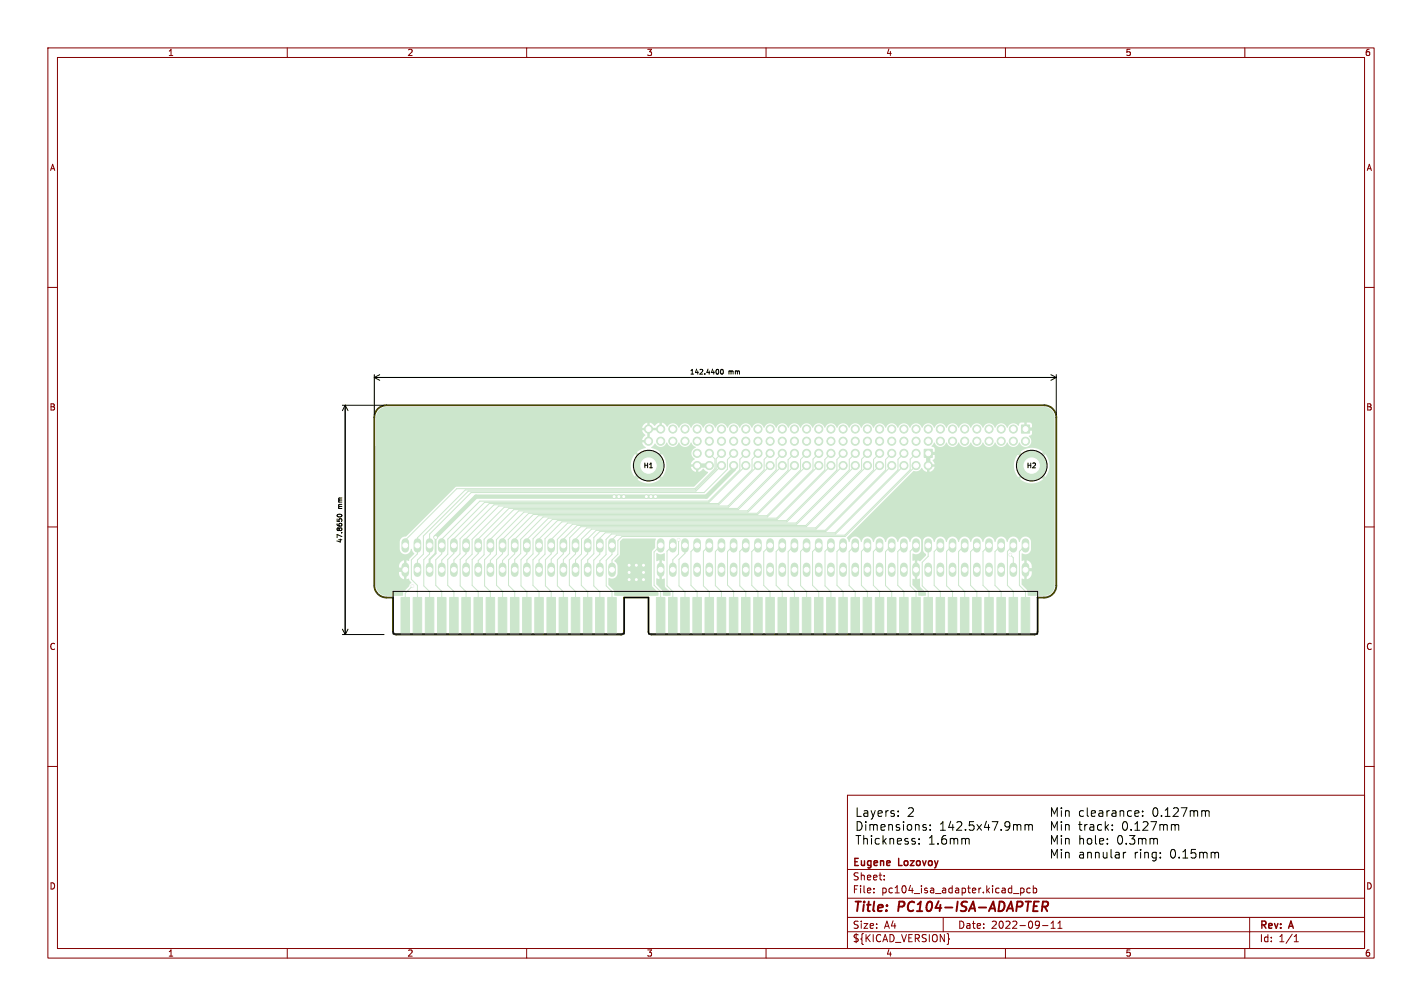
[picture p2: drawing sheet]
<svg xmlns="http://www.w3.org/2000/svg" width="297mm" height="210mm" viewBox="0 0 297 210" stroke-linecap="round" stroke-linejoin="round" font-family="sans-serif">
<g fill="none" stroke="#840000" stroke-width=".21">
<path d="M10 10h277v190h-277zM12 12h273v186h-273zM60 10v2M110 10v2M160 10v2M210 10v2M260 10v2M10 60h2M285 60h2M10 110h2M285 110h2M10 160h2"/>
<path d="M285 160h2M177 166h108v32h-108zM60 198v2M110 198v2M160 198v2M177 194.5h108M177 191.5h108M177 187.5h108M177 181.5h108M182.5 186.3v.1M182.5 185.5v.1M184.7 183.6v.1"/>
<path d="M184.7 182.8v.1M197 191.5v3M198.1 195.8l.2 .2-.2 .2M210 198v2M211.7 186.5h1.1M213.2 185.4v1.5M213.2 185.5l.4-.1 .3 .3-.2 .6h-.5M215.2 185.5l-.5-.1-.2 .3 .1 .6h.6M215.8 185.5l.4-.1 .3 .3-.1 .6h-.6M215.8 184.9v1.5M217.7 193.2h1.2M219.5 193.8h.9"/>
<path d="M219.5 192.7l.5-.4v1.5M221 193.8h.8M221 192.7l.4-.4v1.5M260 198v2M261 191.5v6.5M270.3 196.6h.9M270.3 195.5l.4-.4v1.5"/>
</g>
<path d="M217.7 189.3h.8l.3-.2a.51 .51 0 0 0-.2-.9h-.8l-.2 2M218.2 189.3l.5 .9" fill="none" stroke="#840000" stroke-width=".4"/>
<path d="M78.9 85.4l.7-.6 1.1-.2h137.4a2.54 2.54 0 0 1 2.5 2.5v35.1a2.54 2.54 0 0 1-2.5 2.5h-1.4v7.1l-.2 .5-.4 .2h-80l-.5-.2-.2-.4v-7.2h-5v7.1l-.2 .5-.4 .2h-47.1l-.4-.2-.2-.4v-7.2h-1.4a2.54 2.54 0 0 1-2.5-2.5v-35.1l.2-.9z" fill="none" stroke="#484800" stroke-width=".38"/>
<g fill="#cce6cc" stroke="#cce6cc" stroke-width=".21">
<path d="M213.3 124.7h1.8v7.6h-1.8z"/>
<path d="M210.8 124.7h1.7v7.6h-1.7z"/>
<path d="M208.2 124.7h1.8v7.6h-1.8z"/>
<path d="M205.7 124.7h1.8v7.6h-1.8z"/>
<path d="M203.1 124.7h1.8v7.6h-1.8z"/>
<path d="M200.6 124.7h1.8v7.6h-1.8z"/>
<path d="M198.1 124.7h1.7v7.6h-1.7z"/>
<path d="M195.5 124.7h1.8v7.6h-1.8z"/>
<path d="M193 124.7h1.8v7.6h-1.8z"/>
<path d="M190.4 124.7h1.8v7.6h-1.8z"/>
<path d="M187.9 124.7h1.8v7.6h-1.8z"/>
<path d="M185.4 124.7h1.7v7.6h-1.7z"/>
<path d="M182.8 124.7h1.8v7.6h-1.8z"/>
<path d="M180.3 124.7h1.8v7.6h-1.8z"/>
<path d="M177.7 124.7h1.8v7.6h-1.8z"/>
<path d="M175.2 124.7h1.8v7.6h-1.8z"/>
<path d="M172.7 124.7h1.7v7.6h-1.7z"/>
<path d="M170.1 124.7h1.8v7.6h-1.8z"/>
<path d="M167.6 124.7h1.8v7.6h-1.8z"/>
<path d="M165 124.7h1.8v7.6h-1.8z"/>
<path d="M162.5 124.7h1.8v7.6h-1.8z"/>
<path d="M160 124.7h1.7v7.6h-1.7z"/>
<path d="M157.4 124.7h1.8v7.6h-1.8z"/>
<path d="M154.9 124.7h1.8v7.6h-1.8z"/>
<path d="M152.3 124.7h1.8v7.6h-1.8z"/>
<path d="M149.8 124.7h1.8v7.6h-1.8z"/>
<path d="M147.3 124.7h1.7v7.6h-1.7z"/>
<path d="M144.7 124.7h1.8v7.6h-1.8z"/>
<path d="M142.2 124.7h1.8v7.6h-1.8z"/>
<path d="M139.6 124.7h1.8v7.6h-1.8z"/>
<path d="M137.1 124.7h1.8v7.6h-1.8z"/>
<path d="M126.9 124.7h1.8v7.6h-1.8z"/>
<path d="M124.4 124.7h1.8v7.6h-1.8z"/>
<path d="M121.9 124.7h1.7v7.6h-1.7z"/>
<path d="M119.3 124.7h1.8v7.6h-1.8z"/>
<path d="M116.8 124.7h1.8v7.6h-1.8z"/>
<path d="M114.2 124.7h1.8v7.6h-1.8z"/>
<path d="M111.7 124.7h1.8v7.6h-1.8z"/>
<path d="M109.2 124.7h1.7v7.6h-1.7z"/>
<path d="M106.6 124.7h1.8v7.6h-1.8z"/>
<path d="M104.1 124.7h1.8v7.6h-1.8z"/>
<path d="M101.5 124.7h1.8v7.6h-1.8z"/>
<path d="M99 124.7h1.8v7.6h-1.8z"/>
<path d="M96.5 124.7h1.7v7.6h-1.7z"/>
<path d="M93.9 124.7h1.8v7.6h-1.8z"/>
<path d="M91.4 124.7h1.8v7.6h-1.8z"/>
<path d="M88.8 124.7h1.8v7.6h-1.8z"/>
<path d="M86.3 124.7h1.8v7.6h-1.8z"/>
<path d="M83.8 124.7h1.7v7.6h-1.7z"/>
<path d="M213.3 88.7h1.7v1.7h-1.7z"/>
<path d="M193 93.8h1.7v1.7h-1.7z"/>
<circle cx="135.4" cy="97.2" r="3.2"/>
<circle cx="215.5" cy="97.2" r="3.2"/>
<circle cx="214.2" cy="92.1" r=".85"/>
<circle cx="211.6" cy="89.6" r=".85"/>
<circle cx="211.6" cy="92.1" r=".85"/>
<circle cx="209.1" cy="89.6" r=".85"/>
<circle cx="209.1" cy="92.1" r=".85"/>
<circle cx="206.6" cy="89.6" r=".85"/>
<circle cx="206.6" cy="92.1" r=".85"/>
<circle cx="204" cy="89.6" r=".85"/>
<circle cx="204" cy="92.1" r=".85"/>
<circle cx="201.5" cy="89.6" r=".85"/>
<circle cx="201.5" cy="92.1" r=".85"/>
<circle cx="198.9" cy="89.6" r=".85"/>
<circle cx="198.9" cy="92.1" r=".85"/>
<circle cx="196.4" cy="89.6" r=".85"/>
<circle cx="196.4" cy="92.1" r=".85"/>
<circle cx="193.9" cy="89.6" r=".85"/>
<circle cx="193.9" cy="92.1" r=".85"/>
<circle cx="191.3" cy="89.6" r=".85"/>
<circle cx="191.3" cy="92.1" r=".85"/>
<circle cx="188.8" cy="89.6" r=".85"/>
<circle cx="188.8" cy="92.1" r=".85"/>
<circle cx="186.2" cy="89.6" r=".85"/>
<circle cx="186.2" cy="92.1" r=".85"/>
<circle cx="183.7" cy="89.6" r=".85"/>
<circle cx="183.7" cy="92.1" r=".85"/>
<circle cx="181.2" cy="89.6" r=".85"/>
<circle cx="181.2" cy="92.1" r=".85"/>
<circle cx="178.6" cy="89.6" r=".85"/>
<circle cx="178.6" cy="92.1" r=".85"/>
<circle cx="176.1" cy="89.6" r=".85"/>
<circle cx="176.1" cy="92.1" r=".85"/>
<circle cx="173.5" cy="89.6" r=".85"/>
<circle cx="173.5" cy="92.1" r=".85"/>
<circle cx="171" cy="89.6" r=".85"/>
<circle cx="171" cy="92.1" r=".85"/>
<circle cx="168.5" cy="89.6" r=".85"/>
<circle cx="168.5" cy="92.1" r=".85"/>
<circle cx="165.9" cy="89.6" r=".85"/>
<circle cx="165.9" cy="92.1" r=".85"/>
<circle cx="163.4" cy="89.6" r=".85"/>
<circle cx="163.4" cy="92.1" r=".85"/>
<circle cx="160.8" cy="89.6" r=".85"/>
<circle cx="160.8" cy="92.1" r=".85"/>
<circle cx="158.3" cy="89.6" r=".85"/>
<circle cx="158.3" cy="92.1" r=".85"/>
<circle cx="155.8" cy="89.6" r=".85"/>
<circle cx="155.8" cy="92.1" r=".85"/>
<circle cx="153.2" cy="89.6" r=".85"/>
<circle cx="153.2" cy="92.1" r=".85"/>
<circle cx="150.7" cy="89.6" r=".85"/>
<circle cx="150.7" cy="92.1" r=".85"/>
<circle cx="148.1" cy="89.6" r=".85"/>
<circle cx="148.1" cy="92.1" r=".85"/>
<circle cx="145.6" cy="89.6" r=".85"/>
<circle cx="145.6" cy="92.1" r=".85"/>
<circle cx="143.1" cy="89.6" r=".85"/>
<circle cx="143.1" cy="92.1" r=".85"/>
<circle cx="140.5" cy="89.6" r=".85"/>
<circle cx="140.5" cy="92.1" r=".85"/>
<circle cx="138" cy="89.6" r=".85"/>
<circle cx="138" cy="92.1" r=".85"/>
<circle cx="135.4" cy="89.6" r=".85"/>
<circle cx="135.4" cy="92.1" r=".85"/>
<circle cx="193.9" cy="97.2" r=".85"/>
<circle cx="191.3" cy="94.6" r=".85"/>
<circle cx="191.3" cy="97.2" r=".85"/>
<circle cx="188.8" cy="94.6" r=".85"/>
<circle cx="188.8" cy="97.2" r=".85"/>
<circle cx="186.3" cy="94.6" r=".85"/>
<circle cx="186.3" cy="97.2" r=".85"/>
<circle cx="183.7" cy="94.6" r=".85"/>
<circle cx="183.7" cy="97.2" r=".85"/>
<circle cx="181.2" cy="94.6" r=".85"/>
<circle cx="181.2" cy="97.2" r=".85"/>
<circle cx="178.6" cy="94.6" r=".85"/>
<circle cx="178.6" cy="97.2" r=".85"/>
<circle cx="176.1" cy="94.6" r=".85"/>
<circle cx="176.1" cy="97.2" r=".85"/>
<circle cx="173.6" cy="94.6" r=".85"/>
<circle cx="173.6" cy="97.2" r=".85"/>
<circle cx="171" cy="94.6" r=".85"/>
<circle cx="171" cy="97.2" r=".85"/>
<circle cx="168.5" cy="94.6" r=".85"/>
<circle cx="168.5" cy="97.2" r=".85"/>
<circle cx="165.9" cy="94.6" r=".85"/>
<circle cx="165.9" cy="97.2" r=".85"/>
<circle cx="163.4" cy="94.6" r=".85"/>
<circle cx="163.4" cy="97.2" r=".85"/>
<circle cx="160.9" cy="94.6" r=".85"/>
<circle cx="160.9" cy="97.2" r=".85"/>
<circle cx="158.3" cy="94.6" r=".85"/>
<circle cx="158.3" cy="97.2" r=".85"/>
<circle cx="155.8" cy="94.6" r=".85"/>
<circle cx="155.8" cy="97.2" r=".85"/>
<circle cx="153.2" cy="94.6" r=".85"/>
<circle cx="153.2" cy="97.2" r=".85"/>
<circle cx="150.7" cy="94.6" r=".85"/>
<circle cx="150.7" cy="97.2" r=".85"/>
<circle cx="148.2" cy="94.6" r=".85"/>
<circle cx="148.2" cy="97.2" r=".85"/>
<circle cx="145.6" cy="94.6" r=".85"/>
<circle cx="145.6" cy="97.2" r=".85"/>
</g>
<g fill="none" stroke="#cce6cc" stroke-width="1.6">
<path d="M84.6 113.2v1.4M84.6 118.2v1.4M87.2 113.2v1.4M87.2 118.2v1.4M89.7 113.2v1.4M89.7 118.2v1.4M92.3 113.2v1.4M92.3 118.2v1.4M94.8 113.2v1.4M94.8 118.2v1.4M97.3 113.2v1.4M97.3 118.2v1.4"/>
<path d="M99.9 113.2v1.4M99.9 118.2v1.4M102.4 113.2v1.4M102.4 118.2v1.4M105 113.2v1.4M105 118.2v1.4M107.5 113.2v1.4M107.5 118.2v1.4M110 113.2v1.4M110 118.2v1.4M112.6 113.2v1.4M112.6 118.2v1.4"/>
<path d="M115.1 113.2v1.4M115.1 118.2v1.4M117.7 113.2v1.4M117.7 118.2v1.4M120.2 113.2v1.4M120.2 118.2v1.4M122.7 113.2v1.4M122.7 118.2v1.4M125.3 113.2v1.4M125.3 118.2v1.4M127.8 113.2v1.4M127.8 118.2v1.4"/>
<path d="M138 113.2v1.4M138 118.2v1.4M140.5 113.2v1.4M140.5 118.2v1.4M143.1 113.2v1.4M143.1 118.2v1.4M145.6 113.2v1.4M145.6 118.2v1.4M148.1 113.2v1.4M148.1 118.2v1.4M150.7 113.2v1.4M150.7 118.2v1.4"/>
<path d="M153.2 113.2v1.4M153.2 118.2v1.4M155.8 113.2v1.4M155.8 118.2v1.4M158.3 113.2v1.4M158.3 118.2v1.4M160.8 113.2v1.4M160.8 118.2v1.4M163.4 113.2v1.4M163.4 118.2v1.4M165.9 113.2v1.4M165.9 118.2v1.4"/>
<path d="M168.5 113.2v1.4M168.5 118.2v1.4M171 113.2v1.4M171 118.2v1.4M173.5 113.2v1.4M173.5 118.2v1.4M176.1 113.2v1.4M176.1 118.2v1.4M178.6 113.2v1.4M178.6 118.2v1.4M181.2 113.2v1.4M181.2 118.2v1.4"/>
<path d="M183.7 113.2v1.4M183.7 118.2v1.4M186.2 113.2v1.4M186.2 118.2v1.4M188.8 113.2v1.4M188.8 118.2v1.4M191.3 113.2v1.4M191.3 118.2v1.4M193.9 113.2v1.4M193.9 118.2v1.4M196.4 113.2v1.4M196.4 118.2v1.4"/>
<path d="M198.9 113.2v1.4M198.9 118.2v1.4M201.5 113.2v1.4M201.5 118.2v1.4M204 113.2v1.4M204 118.2v1.4M206.6 113.2v1.4M206.6 118.2v1.4M209.1 113.2v1.4M209.1 118.2v1.4M211.6 113.2v1.4M211.6 118.2v1.4"/>
<path d="M214.2 113.2v1.4M214.2 118.2v1.4"/>
</g>
<g fill="#ececec" stroke="#ececec" stroke-width=".21">
<circle cx="134.4" cy="119.5" r=".35"/>
<circle cx="134.4" cy="118" r=".35"/>
<circle cx="132.9" cy="118" r=".35"/>
<circle cx="131.4" cy="119.5" r=".35"/>
<circle cx="132.9" cy="121" r=".35"/>
<circle cx="134.4" cy="121" r=".35"/>
<circle cx="131.4" cy="118" r=".35"/>
<circle cx="131.4" cy="121" r=".35"/>
<circle cx="91" cy="112.2" r=".35"/>
<circle cx="136.9" cy="103.7" r=".35"/>
<circle cx="128.3" cy="103.7" r=".35"/>
<circle cx="130.3" cy="103.7" r=".35"/>
<circle cx="135" cy="103.7" r=".35"/>
<circle cx="129.3" cy="103.7" r=".35"/>
<circle cx="136" cy="103.7" r=".35"/>
<circle cx="141.7" cy="112.7" r=".3"/>
<circle cx="86.1" cy="122.4" r=".3"/>
<circle cx="211" cy="115.8" r=".3"/>
</g>
<path d="M193.9 94.6h19l5.4 5.4v16.9l-2 2h-2.1M214.2 89.6h1.9l2 2v3l-2.6 2.6" fill="none" stroke="#cce6cc" stroke-width=".65"/>
<path d="M135.5 97.2l-3 2.9h-40.1l-10.2 10.3v7.6l.9 .9h1.5M145.6 97.2h2.6M153.2 97.2v.8l-5.7 5.7h-48.1l-8.4 8.5M193.9 94.6v2.6" fill="none" stroke="#cce6cc" stroke-width=".9"/>
<path d="M193.9 97.2v13.8l-1.3 1.3v3.4l-1.3 1.3v1.9M91 112.2v3.3l-1.3 1.3v2.1" fill="none" stroke="#cce6cc" stroke-width=".4"/>
<g fill="none" stroke="#cce6cc" stroke-width=".21">
<path d="M148.2 94.6l1.1 1.2v2l-4.2 4.2h-49.7l-10.8 10.8v1.1M150.7 97.2l-5.3 5.3h-47.6l-9.4 9.4v3.8l-1.2 1.2v2M150.7 94.6l-1.1 1.2v2.1l-4.4 4.4h-48l-10 10v3.3l-1.3 1.3v4l1.3 1.3v6.3M153.2 94.6l-1.3 1.3v2.1l-4.8 4.8h-48.7l-8.7 8.7v4.1l-1.2 1.2v5.5l1.2 1.2v5M155.8 97.2l-7.7 7.7h-46.9l-7.7 7.6v3.2l-1.2 1.2v2M155.8 94.6l-1.3 1.3v2.2l-6.5 6.5h-47.8l-7.9 8v3l-1.3 1.3v5.3l1.3 1.3v5M158.3 97.2l-8.2 8.2h-46.9l-7.1 7.1v3.1l-1.3 1.3v2M158.3 94.6l-1.2 1.3v2.2l-7.1 7h-47.8l-7.4 7.4v3l-1.3 1.3v5.4l1.3 1.3v5M160.9 97.2l-8.7 8.7h-46.9l-6.7 6.7v3.1l-1.3 1.3v1.9M160.9 94.6l-1.3 1.3v2.2l-7.6 7.5h-47.8l-6.9 6.9v3.1l-1.2 1.2v5.5l1.2 1.2v5M163.4 97.2l-9.2 9.2h-46.9l-6.2 6.2v3.2l-1.2 1.2v1.9M163.4 94.6l-1.3 1.3v2.2l-8 8h-47.8l-6.4 6.4v3l-1.3 1.3v5.4l1.3 1.3v5"/>
<path d="M165.9 97.2l-9.7 9.7h-46.8l-5.7 5.8v3l-1.3 1.3v1.9M165.9 94.6l-1.3 1.4v2.2l-8.5 8.4h-47.7l-6 6v3l-1.2 1.2v5.5l1.2 1.2v5M168.5 94.6l-1.3 1.3v2.2l-9.1 9.1h-47.7l-5.4 5.4v3l-1.3 1.2v5.4l1.3 1.3v5M168.5 97.2l-10.2 10.2h-46.9l-5.2 5.2v3.2l-1.2 1.2v1.9M171 94.6l-1.2 1.3v2.1l-9.6 9.7h-47.8l-4.9 4.9v3l-1.3 1.3v5.3l1.3 1.3v5M171 97.2l-10.7 10.7h-46.9l-4.6 4.7v2.9l-1.3 1.3v2.1M173.6 97.2l-11.3 11.2h-46.9l-4.1 4.1v3.1l-1.3 1.3v2M173.6 94.6l-1.3 1.3v2.2l-10.1 10.1h-47.7l-4.5 4.5v2.9l-1.2 1.2v5.5l1.2 1.2v5M176.1 94.6l-1.3 1.3v2.2l-10.6 10.6h-47.8l-3.8 3.8v3.1l-1.3 1.3v5.3l1.3 1.3v5M176.1 97.2l-11.8 11.7h-46.9l-3.6 3.6v3.2l-1.2 1.2v2M178.6 97.2l-12.2 12.2h-46.8l-3.2 3.2v2.9l-1.3 1.3v2.1M178.6 94.6l-1.2 1.3v2.2l-11.1 11.1h-47.7l-3.5 3.4v3l-1.2 1.2v5.5l1.2 1.2v5"/>
<path d="M178.6 97.2h.1M181.2 97.2l-12.8 12.7h-47.1l-2.3 2.4v3.2l-1.3 1.3v2.1M181.2 94.6l-1.2 1.3v2.1l-11.7 11.7h-47.8l-2.8 2.9v3l-1.3 1.3v5.4l1.3 1.2v5M183.7 94.6l-1.2 1.3v2.2l-12.2 12.1h-47.7l-2.4 2.3v3.1l-1.3 1.3v5.3l1.3 1.3v5M183.7 97.2l-13.3 13.3h-46.9l-2 2v3.1l-1.3 1.3v2M186.3 97.2l-13.8 13.8h-47.2l-1.3 1.2v3.4l-1.3 1.3v2M186.3 94.6l-1.3 1.3v2.2l-12.6 12.6h-47.9l-1.8 1.8v3.1l-1.3 1.3v5.3l1.3 1.3v5M188.8 97.2l-14.3 14.3h-46.8l-1.1 1.1v3.2l-1.3 1.3v1.8M188.8 94.6l-1.2 1.3v2.2l-13.2 13.1h-48l-1.1 1.1v3.4l-1.3 1.2v5.4l1.3 1.3v4.9M191.3 97.2l-14.8 14.8h-46.6l-.8 .8v2.9l-1.3 1.2v2M191.3 94.6l-1.2 1.3v2.2l-13.7 13.6h-47.6l-1 1v3.1l-1.2 1.2v5.3l1.2 1.2v5M138 113.9l-1.4 1.3v7l1.4 1.3v5"/>
<path d="M140.5 113.9l-1.2 1.2v7.2l1.2 1.2v5M141.7 112.7v3l-1.2 1.2v2M143.1 113.9v1.6l-1.3 1.3v5.5l1.3 1.2v5M145.6 113.9l-1.3 1.2v7.1l1.3 1.3v5M148.1 113.9l-1.2 1.2v7.2l1.2 1.2v5M150.7 113.9l-1.3 1.2v7.1l1.3 1.3v5M153.2 113.9l-1.3 1.2v7l1.3 1.3v5.1M155.8 113.9l-1.3 1.2v7.2l1.3 1.2v5M158.3 113.9l-1.3 1.2v7.1l1.3 1.3v5M160.8 113.9l-1.3 1.3v7l1.3 1.3v5M163.4 113.9l-1.3 1.2v7.1l1.3 1.3v5M165.9 113.9l-1.3 1.3v7l1.3 1.3v5"/>
<path d="M168.5 113.9l-1.3 1.2v7.1l1.3 1.3v5M171 113.9l-1.3 1.2v7.1l1.3 1.3v5M173.5 113.9l-1.2 1.2v7.2l1.2 1.2v5M176.1 113.9l-1.3 1.2v7.1l1.3 1.3v5M178.6 113.9l-1.3 1.2v7.1l1.3 1.3v5M181.2 113.9l-1.3 1.2v7.1l1.3 1.3v5M183.7 113.9l-1.3 1.2v7.1l1.3 1.3v5M186.2 113.9l-1.2 1.3v7l1.2 1.3v5M188.8 113.9l-1.3 1.2v7.1l1.3 1.3v5M191.3 113.9l-1.2 1.2v7.2l1.2 1.2v5M193.9 113.9v2.2l-1.3 1.3v4.9l1.3 1.2v5M196.4 113.9l-1.3 1.2v7.1l1.3 1.3v5"/>
<path d="M198.9 113.9l-1.2 1.2v7.2l1.2 1.2v5M201.5 113.9l-1.3 1.2v7.1l1.3 1.3v5M204 113.9l-1.3 1.3v7l1.3 1.3v5M206.6 113.9l-1.3 1.2v7.1l1.3 1.3v5M209.1 113.9l-1.3 1.2v7.1l1.3 1.3v5M211 115.8l.6 .6v2.5M211.6 113.9l-1.2 1.2v7.1l1.2 1.2v5.1M214.2 113.9l-1.3 1.2v7.1l1.3 1.3v5M86.1 122.4l-1.5 1.4v4.7"/>
</g>
<g fill="#cce6cc">
<path d="M137.1 115.5h.2a1.16 1.16 0 0 0 1.4 0l.2 .1v1.4l-.2 .1-.5-.1v3.9l.7-.1v1.6l1.1 1.3 .1 .5-.2 .2h-1.4l-.1-1.1-1.3-1.3v-1.2l.6 .1v-3.9l-.6 .1z"/>
<path d="M130 112.5h7l-.2 1.9-.6 .8v7l1.3 1.5v.6l-9.2 .1-.1-1.1-1.1-1.2v-1.4l.1-.1a1.16 1.16 0 0 0 1.8-.9v-1.7l-.2-.4-.5-.5 1.2-1.3v-2.7z"/>
<path d="M190.6 115.6l.1-.1a1.23 1.23 0 0 0 1.9-.9l.4 .7 .4 .3v.3l-1.2 1.3-.6-.2v3.9l.6-.1v1.6l1.2 1.3-.1 .7h-1.5l-.1-1.1-1.1-1.2v-1.2h.5v-3.9h-.5z"/>
<path d="M79.1 85.7a2.18 2.18 0 0 1 1.6-.7h137.4a2.19 2.19 0 0 1 2.2 2.2v35l-.2 .8a2.18 2.18 0 0 1-2 1.4h-3.4l-.1-1.2-1.2-1.2v-1.2l1 .1a1.29 1.29 0 0 0 1.1-1.2v-.5h-1.1v1.7h-.5v-2.2h1.6v-.5a1.27 1.27 0 0 0-1.1-1.2v1.7h-.5v-1.7l-.4 .1-.1-.1v-1.4l.1-.1a1.16 1.16 0 0 0 1.8-.9v-1.7a1.2 1.2 0 0 0-1.3-.9 1.2 1.2 0 0 0-1 1.1l-.2-.1a1.19 1.19 0 0 0-1.2-1 1.19 1.19 0 0 0-1.2 1.1l-.2-.1a1.19 1.19 0 0 0-1.2-1 1.19 1.19 0 0 0-1.1 1.1l-.2-.1a1.19 1.19 0 0 0-1.2-1 1.19 1.19 0 0 0-1.2 1.1l-.1-.1a1.19 1.19 0 0 0-1.3-1 1.19 1.19 0 0 0-1.1 1.1l-.2-.1a1.19 1.19 0 0 0-1.2-1 1.19 1.19 0 0 0-1.1 1.1l-.2-.1a1.19 1.19 0 0 0-1.2-1 1.19 1.19 0 0 0-1.2 1.1l-.2-.1a1.19 1.19 0 0 0-1.2-1 1.19 1.19 0 0 0-1.1 1.1l-.2-.1a1.19 1.19 0 0 0-1.2-1 1.19 1.19 0 0 0-1.2 1.1l-.1-.1a1.19 1.19 0 0 0-1.3-1 1.19 1.19 0 0 0-1.1 1.1l-.2-.1a1.19 1.19 0 0 0-1.2-1 1.19 1.19 0 0 0-1.1 1.1l-.2-.1a1.19 1.19 0 0 0-1.2-1 1.19 1.19 0 0 0-1.2 1.1l-.2-.1a1.19 1.19 0 0 0-1.2-1 1.19 1.19 0 0 0-1.1 1.1l-.2-.1a1.19 1.19 0 0 0-1.2-1 1.19 1.19 0 0 0-1.2 1.1l-.1-.1a1.19 1.19 0 0 0-1.3-1 1.19 1.19 0 0 0-1.1 1.1l-.5-.9 12.2-12.2h24a3.7 3.7 0 0 0 4.8 0l-2.4-2.4-2.5 2.4h-23.9l1.7-1.7h1l.7-.6 .8 .7 .8 .1a1.3 1.3 0 0 0 1.1-1l-1.1-.1v1.1h-.5v-1.3h18.2l.1 1.2 .8 1.2 2.4-2.4h.7l2.5 2.4a3.6 3.6 0 0 0 0-4.8l-2.5 2.4h-.7l-2.4-2.4-.8 1.2-.1 1.2h-18.2v-.3h1.6l-.4-.8 .4-.5v-.7h-1.1v2h-.5l.1-2.5h19.3l2.5 2.4 2.4-2.4a3.7 3.7 0 0 0-4.9 0h-19.3h1.5v-.8l-.6-.5 .5-.7 .2 .2a1.2 1.2 0 0 0 1.8 .5l.5-.7 .2 .1a1.2 1.2 0 0 0 1.2 .8 1.2 1.2 0 0 0 1.1-.8l.2-.1 .1 .1a1.2 1.2 0 0 0 1.1 .8 1.2 1.2 0 0 0 1.1-.8l.2-.1 .1 .1a1.2 1.2 0 0 0 1.2 .8 1.2 1.2 0 0 0 1.1-.8l.2-.1v.1a1.2 1.2 0 0 0 1.2 .8 1.2 1.2 0 0 0 1.1-.8l.2-.1 .1 .1a1.2 1.2 0 0 0 1.1 .8 1.2 1.2 0 0 0 1.2-.8l.1-.1 .1 .1a1.2 1.2 0 0 0 1.2 .8 1.2 1.2 0 0 0 1.1-.8l.2-.1 .1 .1a1.24 1.24 0 0 0 1.9 .5 1.24 1.24 0 0 0-.1-2l.6-.3v-.9h-1.5l-.1-.5h1.6l-.1-1-1-.1v1.1h-.5v-1.1l-.8 .1-.3 .5h-.2a1.26 1.26 0 0 0-1.2-.4 1.26 1.26 0 0 0-1 .9 1.33 1.33 0 0 0-1.3-.9 1.33 1.33 0 0 0-1.2 .9 1.33 1.33 0 0 0-1.3-.9 1.33 1.33 0 0 0-1.3 .9 1.33 1.33 0 0 0-1.3-.9 1.33 1.33 0 0 0-1.2 .9 1.33 1.33 0 0 0-1.3-.9 1.33 1.33 0 0 0-1.3 .9 1.33 1.33 0 0 0-1.2-.9 1.33 1.33 0 0 0-1.3 .9 1.33 1.33 0 0 0-1.3-.9 1.33 1.33 0 0 0-1.2 .9 1.33 1.33 0 0 0-1.3-.9 1.33 1.33 0 0 0-1.3 .9 1.33 1.33 0 0 0-1.3-.9 1.33 1.33 0 0 0-1.2 .9 1.33 1.33 0 0 0-1.3-.9 1.33 1.33 0 0 0-1.3 .9 1.33 1.33 0 0 0-1.2-.9 1.33 1.33 0 0 0-1.3 .9 1.33 1.33 0 0 0-1.3-.9 1.33 1.33 0 0 0-1.2 .9 1.33 1.33 0 0 0-1.3-.9 1.33 1.33 0 0 0-1.3 .9 1.33 1.33 0 0 0-1.3-.9 1.33 1.33 0 0 0-1.2 .9 1.33 1.33 0 0 0-1.3-.9 1.33 1.33 0 0 0-1.3 .9 1.33 1.33 0 0 0-1.2-.9 1.33 1.33 0 0 0-1.3 .9 1.33 1.33 0 0 0-1.3-.9 1.33 1.33 0 0 0-1.2 .9 1.33 1.33 0 0 0-1.3-.9 1.33 1.33 0 0 0-1.3 .9 1.33 1.33 0 0 0-1.3-.9 1.33 1.33 0 0 0-1.2 .9 1.33 1.33 0 0 0-1.3-.9 1.33 1.33 0 0 0-1.3 .9 1.33 1.33 0 0 0-1.2-.9 1.33 1.33 0 0 0-1.3 .9 1.33 1.33 0 0 0-1.3-.9 1.33 1.33 0 0 0-1.2 .9 1.33 1.33 0 0 0-1.3-.9 1.33 1.33 0 0 0-1.3 .9 1.33 1.33 0 0 0-1.3-.9 1.33 1.33 0 0 0-1.2 .9 1.33 1.33 0 0 0-1.3-.9 1.33 1.33 0 0 0-1.3 .9 1.33 1.33 0 0 0-1.2-.9 1.33 1.33 0 0 0-1.3 .9 1.33 1.33 0 0 0-1.3-.9 1.33 1.33 0 0 0-1.2 .9 1.33 1.33 0 0 0-1.3-.9 1.33 1.33 0 0 0-1.3 .9 1.34 1.34 0 0 0-1.1-.9 1.34 1.34 0 0 0-1.4 .7l-.6-.7-.5-.2v1.6h-2.5v2.5l-1.6 .1 .2 .5 .6 .6-1 .3-.9 .6 2.5 2.4 2.4-2.4-.9-.6-1-.3 .9-.9a1.25 1.25 0 0 0 1.4 .7l.5-.3 .4-.6 .2 .1a1.2 1.2 0 0 0 1.2 .8 1.2 1.2 0 0 0 1.1-.8l.2-.1v.1a1.2 1.2 0 0 0 1.2 .8 1.2 1.2 0 0 0 1.1-.8l.2-.1 .3 .5 .6 .5a1.3 1.3 0 0 0-.9 1.2 1.3 1.3 0 0 0 .7 1.2l-.5 .5-.3 .6h4l.1 .4-.1 .1h-2.4v1.1l.4-.1 .6-.6 1 .9-3 2.9h-49.6l-10.5 10.4a1.16 1.16 0 0 0-1.3 1.1v1.7a1.2 1.2 0 0 0 1.3 .9 1.2 1.2 0 0 0 1.1-1.1l.6 1-.9 1-.2 .5-.5-.1v3.9l.5-.1 .5 .9-1.7 1.9-.1 .8h-3.4a2.19 2.19 0 0 1-2.2-2.2v-2.5h4.8a1.27 1.27 0 0 0 1.1 1.2v-1.7h-1.1v.5h-4.8v-1h5.9v-1.7a1.26 1.26 0 0 0-1.1 1.2v.5h-4.8v-18.7h54.5a3.7 3.7 0 0 0 4.9 0l-2.5-2.4-2.4 2.4h-54.5v-2.8h53.2l.2 1.2 .8 1.2 2.4-2.4h.7l2.4 2.4 .6-.9 .3-1.2h5.2a1.3 1.3 0 0 0 1.1 1l-.1-1.1-6.2 .1a3.6 3.6 0 0 0-.9-2.7l-2.4 2.4h-.7l-2.4-2.4-.8 1.2-.2 1.2h-53.2v-5.4l56.7 .1v-2.1h-1.1l.2 .6 .5 .4-.4 .5-.3 .5h-55.6v-2.5h59.2v-1.1l-.4 .2-.6 .5-.5-.5-.5-.2v1.1h-.5v-1.1a1.34 1.34 0 0 0-1.1 1.1h-55.6v-2.4z"/>
</g>
<g fill="#fff" stroke="#fff" stroke-width=".21">
<circle cx="134.4" cy="119.5" r=".2"/>
<circle cx="134.4" cy="118" r=".2"/>
<circle cx="132.9" cy="118" r=".2"/>
<circle cx="131.4" cy="119.5" r=".2"/>
<circle cx="132.9" cy="121" r=".2"/>
<circle cx="134.4" cy="121" r=".2"/>
<circle cx="131.4" cy="118" r=".2"/>
<circle cx="131.4" cy="121" r=".2"/>
<circle cx="91" cy="112.2" r=".2"/>
<circle cx="136.9" cy="103.7" r=".2"/>
<circle cx="128.3" cy="103.7" r=".2"/>
<circle cx="130.3" cy="103.7" r=".2"/>
<circle cx="135" cy="103.7" r=".2"/>
<circle cx="129.3" cy="103.7" r=".2"/>
<circle cx="136" cy="103.7" r=".2"/>
<circle cx="141.7" cy="112.7" r=".15"/>
<circle cx="86.1" cy="122.3" r=".15"/>
<circle cx="211" cy="115.8" r=".15"/>
<circle cx="135.5" cy="97.2" r="1.6"/>
<circle cx="215.5" cy="97.2" r="1.6"/>
<circle cx="214.2" cy="89.6" r=".5"/>
<circle cx="214.2" cy="92.1" r=".5"/>
<circle cx="211.6" cy="89.6" r=".5"/>
<circle cx="211.6" cy="92.1" r=".5"/>
<circle cx="209.1" cy="89.6" r=".5"/>
<circle cx="209.1" cy="92.1" r=".5"/>
<circle cx="206.6" cy="89.6" r=".5"/>
<circle cx="206.6" cy="92.1" r=".5"/>
<circle cx="204" cy="89.6" r=".5"/>
<circle cx="204" cy="92.1" r=".5"/>
<circle cx="201.5" cy="89.6" r=".5"/>
<circle cx="201.5" cy="92.1" r=".5"/>
<circle cx="198.9" cy="89.6" r=".5"/>
<circle cx="198.9" cy="92.1" r=".5"/>
<circle cx="196.4" cy="89.6" r=".5"/>
<circle cx="196.4" cy="92.1" r=".5"/>
<circle cx="193.9" cy="89.6" r=".5"/>
<circle cx="193.9" cy="92.1" r=".5"/>
<circle cx="191.3" cy="89.6" r=".5"/>
<circle cx="191.3" cy="92.1" r=".5"/>
<circle cx="188.8" cy="89.6" r=".5"/>
<circle cx="188.8" cy="92.1" r=".5"/>
<circle cx="186.2" cy="89.6" r=".5"/>
<circle cx="186.2" cy="92.1" r=".5"/>
<circle cx="183.7" cy="89.6" r=".5"/>
<circle cx="183.7" cy="92.1" r=".5"/>
<circle cx="181.2" cy="89.6" r=".5"/>
<circle cx="181.2" cy="92.1" r=".5"/>
<circle cx="178.6" cy="89.6" r=".5"/>
<circle cx="178.6" cy="92.1" r=".5"/>
<circle cx="176.1" cy="89.6" r=".5"/>
<circle cx="176.1" cy="92.1" r=".5"/>
<circle cx="173.5" cy="89.6" r=".5"/>
<circle cx="173.5" cy="92.1" r=".5"/>
<circle cx="171" cy="89.6" r=".5"/>
<circle cx="171" cy="92.1" r=".5"/>
<circle cx="168.5" cy="89.6" r=".5"/>
<circle cx="168.5" cy="92.1" r=".5"/>
<circle cx="165.9" cy="89.6" r=".5"/>
<circle cx="165.9" cy="92.1" r=".5"/>
<circle cx="163.4" cy="89.6" r=".5"/>
<circle cx="163.4" cy="92.1" r=".5"/>
<circle cx="160.8" cy="89.6" r=".5"/>
<circle cx="160.8" cy="92.1" r=".5"/>
<circle cx="158.3" cy="89.6" r=".5"/>
<circle cx="158.3" cy="92.1" r=".5"/>
<circle cx="155.8" cy="89.6" r=".5"/>
<circle cx="155.8" cy="92.1" r=".5"/>
<circle cx="153.2" cy="89.6" r=".5"/>
<circle cx="153.2" cy="92.1" r=".5"/>
<circle cx="150.7" cy="89.6" r=".5"/>
<circle cx="150.7" cy="92.1" r=".5"/>
<circle cx="148.1" cy="89.6" r=".5"/>
<circle cx="148.1" cy="92.1" r=".5"/>
<circle cx="145.6" cy="89.6" r=".5"/>
<circle cx="145.6" cy="92.1" r=".5"/>
<circle cx="143.1" cy="89.6" r=".5"/>
<circle cx="143.1" cy="92.1" r=".5"/>
<circle cx="140.5" cy="89.6" r=".5"/>
<circle cx="140.5" cy="92.1" r=".5"/>
<circle cx="138" cy="89.6" r=".5"/>
<circle cx="138" cy="92.1" r=".5"/>
<circle cx="135.4" cy="89.6" r=".5"/>
<circle cx="135.4" cy="92.1" r=".5"/>
<circle cx="193.9" cy="94.6" r=".5"/>
<circle cx="193.9" cy="97.2" r=".5"/>
<circle cx="191.3" cy="94.6" r=".5"/>
<circle cx="191.3" cy="97.2" r=".5"/>
<circle cx="188.8" cy="94.6" r=".5"/>
<circle cx="188.8" cy="97.2" r=".5"/>
<circle cx="186.3" cy="94.6" r=".5"/>
<circle cx="186.3" cy="97.2" r=".5"/>
<circle cx="183.7" cy="94.6" r=".5"/>
<circle cx="183.7" cy="97.2" r=".5"/>
<circle cx="181.2" cy="94.6" r=".5"/>
<circle cx="181.2" cy="97.2" r=".5"/>
<circle cx="178.6" cy="94.6" r=".5"/>
<circle cx="178.6" cy="97.2" r=".5"/>
<circle cx="176.1" cy="94.6" r=".5"/>
<circle cx="176.1" cy="97.2" r=".5"/>
<circle cx="173.6" cy="94.6" r=".5"/>
<circle cx="173.6" cy="97.2" r=".5"/>
<circle cx="171" cy="94.6" r=".5"/>
<circle cx="171" cy="97.2" r=".5"/>
<circle cx="168.5" cy="94.6" r=".5"/>
<circle cx="168.5" cy="97.2" r=".5"/>
<circle cx="165.9" cy="94.6" r=".5"/>
<circle cx="165.9" cy="97.2" r=".5"/>
<circle cx="163.4" cy="94.6" r=".5"/>
<circle cx="163.4" cy="97.2" r=".5"/>
<circle cx="160.9" cy="94.6" r=".5"/>
<circle cx="160.9" cy="97.2" r=".5"/>
<circle cx="158.3" cy="94.6" r=".5"/>
<circle cx="158.3" cy="97.2" r=".5"/>
<circle cx="155.8" cy="94.6" r=".5"/>
<circle cx="155.8" cy="97.2" r=".5"/>
<circle cx="153.2" cy="94.6" r=".5"/>
<circle cx="153.2" cy="97.2" r=".5"/>
<circle cx="150.7" cy="94.6" r=".5"/>
<circle cx="150.7" cy="97.2" r=".5"/>
<circle cx="148.2" cy="94.6" r=".5"/>
<circle cx="148.2" cy="97.2" r=".5"/>
<circle cx="145.6" cy="94.6" r=".5"/>
<circle cx="145.6" cy="97.2" r=".5"/>
<circle cx="214.2" cy="118.9" r=".51"/>
<circle cx="211.6" cy="118.9" r=".51"/>
<circle cx="209.1" cy="118.9" r=".51"/>
<circle cx="206.6" cy="118.9" r=".51"/>
<circle cx="204" cy="118.9" r=".51"/>
<circle cx="201.5" cy="118.9" r=".51"/>
<circle cx="198.9" cy="118.9" r=".51"/>
<circle cx="196.4" cy="118.9" r=".51"/>
<circle cx="193.9" cy="118.9" r=".51"/>
<circle cx="191.3" cy="118.9" r=".51"/>
<circle cx="188.8" cy="118.9" r=".51"/>
<circle cx="186.2" cy="118.9" r=".51"/>
<circle cx="183.7" cy="118.9" r=".51"/>
<circle cx="181.2" cy="118.9" r=".51"/>
<circle cx="178.6" cy="118.9" r=".51"/>
<circle cx="176.1" cy="118.9" r=".51"/>
<circle cx="173.5" cy="118.9" r=".51"/>
<circle cx="171" cy="118.9" r=".51"/>
<circle cx="168.5" cy="118.9" r=".51"/>
<circle cx="165.9" cy="118.9" r=".51"/>
<circle cx="163.4" cy="118.9" r=".51"/>
<circle cx="160.8" cy="118.9" r=".51"/>
<circle cx="158.3" cy="118.9" r=".51"/>
<circle cx="155.8" cy="118.9" r=".51"/>
<circle cx="153.2" cy="118.9" r=".51"/>
<circle cx="150.7" cy="118.9" r=".51"/>
<circle cx="148.1" cy="118.9" r=".51"/>
<circle cx="145.6" cy="118.9" r=".51"/>
<circle cx="143.1" cy="118.9" r=".51"/>
<circle cx="140.5" cy="118.9" r=".51"/>
<circle cx="138" cy="118.9" r=".51"/>
<circle cx="214.2" cy="113.9" r=".51"/>
<circle cx="211.6" cy="113.9" r=".51"/>
<circle cx="209.1" cy="113.9" r=".51"/>
<circle cx="206.6" cy="113.9" r=".51"/>
<circle cx="204" cy="113.9" r=".51"/>
<circle cx="201.5" cy="113.9" r=".51"/>
<circle cx="198.9" cy="113.9" r=".51"/>
<circle cx="196.4" cy="113.9" r=".51"/>
<circle cx="193.9" cy="113.9" r=".51"/>
<circle cx="191.3" cy="113.9" r=".51"/>
<circle cx="188.8" cy="113.9" r=".51"/>
<circle cx="186.2" cy="113.9" r=".51"/>
<circle cx="183.7" cy="113.9" r=".51"/>
<circle cx="181.2" cy="113.9" r=".51"/>
<circle cx="178.6" cy="113.9" r=".51"/>
<circle cx="176.1" cy="113.9" r=".51"/>
<circle cx="173.5" cy="113.9" r=".51"/>
<circle cx="171" cy="113.9" r=".51"/>
<circle cx="168.5" cy="113.9" r=".51"/>
<circle cx="165.9" cy="113.9" r=".51"/>
<circle cx="163.4" cy="113.9" r=".51"/>
<circle cx="160.8" cy="113.9" r=".51"/>
<circle cx="158.3" cy="113.9" r=".51"/>
<circle cx="155.8" cy="113.9" r=".51"/>
<circle cx="153.2" cy="113.9" r=".51"/>
<circle cx="150.7" cy="113.9" r=".51"/>
<circle cx="148.1" cy="113.9" r=".51"/>
<circle cx="145.6" cy="113.9" r=".51"/>
<circle cx="143.1" cy="113.9" r=".51"/>
<circle cx="140.5" cy="113.9" r=".51"/>
<circle cx="138" cy="113.9" r=".51"/>
<circle cx="127.8" cy="118.9" r=".51"/>
<circle cx="125.3" cy="118.9" r=".51"/>
<circle cx="122.7" cy="118.9" r=".51"/>
<circle cx="120.2" cy="118.9" r=".51"/>
<circle cx="117.7" cy="118.9" r=".51"/>
<circle cx="115.1" cy="118.9" r=".51"/>
<circle cx="112.6" cy="118.9" r=".51"/>
<circle cx="110" cy="118.9" r=".51"/>
<circle cx="107.5" cy="118.9" r=".51"/>
<circle cx="105" cy="118.9" r=".51"/>
<circle cx="102.4" cy="118.9" r=".51"/>
<circle cx="99.9" cy="118.9" r=".51"/>
<circle cx="97.3" cy="118.9" r=".51"/>
<circle cx="94.8" cy="118.9" r=".51"/>
<circle cx="92.3" cy="118.9" r=".51"/>
<circle cx="89.7" cy="118.9" r=".51"/>
<circle cx="87.2" cy="118.9" r=".51"/>
<circle cx="84.6" cy="118.9" r=".51"/>
<circle cx="127.8" cy="113.9" r=".51"/>
<circle cx="125.3" cy="113.9" r=".51"/>
<circle cx="122.7" cy="113.9" r=".51"/>
<circle cx="120.2" cy="113.9" r=".51"/>
<circle cx="117.7" cy="113.9" r=".51"/>
<circle cx="115.1" cy="113.9" r=".51"/>
<circle cx="112.6" cy="113.9" r=".51"/>
<circle cx="110" cy="113.9" r=".51"/>
<circle cx="107.5" cy="113.9" r=".51"/>
<circle cx="105" cy="113.9" r=".51"/>
<circle cx="102.4" cy="113.9" r=".51"/>
<circle cx="99.9" cy="113.9" r=".51"/>
<circle cx="97.3" cy="113.9" r=".51"/>
<circle cx="94.8" cy="113.9" r=".51"/>
<circle cx="92.3" cy="113.9" r=".51"/>
<circle cx="89.7" cy="113.9" r=".51"/>
<circle cx="87.2" cy="113.9" r=".51"/>
<circle cx="84.6" cy="113.9" r=".51"/>
</g>
<g fill="none" stroke="#000" stroke-width=".21">
<path d="M78.2 78.2v8.4M78.2 78.8h142.4M78.2 78.8l1.1 .6M79.3 78.2l-1.1 .6M150.6 77.2l.1-.1a.49 .49 0 0 1 .4 .5 .49 .49 0 0 1-.5 .5l-.1-.4zM219.5 78.2l1.1 .6M220.6 78.2v8.4M220.6 78.8l-1.1 .6M71.5 84.6h8.7M72.1 84.6v47.9M72.1 84.6l.6 1.1M72.1 84.6l-.6 1.1"/>
<path d="M70.5 107.4a.48 .48 0 0 1 .6-.1 .48 .48 0 0 1 .3 .5 .49 .49 0 0 1-.6 .2 .49 .49 0 0 1-.3-.5zM71.5 132.5h8.7M71.5 131.3l.6 1.2M72.7 131.3l-.6 1.2M82.1 123.5h134.6v8.8h-81.3v-7.6h-5v7.6h-48.3zM187.6 170.3v.1M187.6 169.3v.2M191.1 175.7v.4M192 176.1v.1M192 175.1v.2M192.8 172.2h.6M192.8 172.6l.5 .1 .2 .3-.1 .2-.5 .1"/>
<path d="M194.3 173.2v.1M194.3 172.2v.2M201.9 175l.4 .1 .1 .2v.9M214.1 172.3l.5-.2 .3 .3M214.1 172.1v1.2M214.9 172.4l.2-.3 .4 .1 .1 1.1M214.9 172.4v.9M231.3 176.1v.1M231.3 175.1v.2M232.3 173.2v.1M232.3 172.2v.2M234.6 177.9v1.2"/>
<path d="M235.1 177.9l-.3 .1-.2 .3M237.3 169.2l.5 .1 .1 .4-.9 .1M237.8 170.3l-.5 .1M238.7 170.3v.1M238.7 169.3v.2M241.5 175l.2 .3v.9M242.3 178.9v.2M242.3 178v.2M245.3 172.2l.1 .2M245.4 172.4v.9M245.4 172.4l.3-.3 .4 .1 .1 1.1M251.7 169.3l.1 .2"/>
<path d="M251.8 169.5l.2-.3 .5 .1v1.1M251.8 169.5v.9M254 177.9h.3l.2 .3v.9"/>
<circle cx="135.5" cy="97.2" r="3.2"/>
<circle cx="215.5" cy="97.2" r="3.2"/>
</g>
<g font-size="2.8" fill="#840000">
<text x="178" y="190.9">Title:</text>
<text x="187.7" y="190.9">PC104-ISA-ADAPTER</text>
</g>
<g font-size="2.5">
<text x="178.5" y="170.7">Layers:</text>
<text x="178.5" y="173.6">Dimensions:</text>
<text x="189.4" y="170.7">2</text>
<text x="196.1" y="173.6">142.5x47.9mm</text>
<text x="219.1" y="170.7">Min</text>
<text x="219.1" y="173.6">Min</text>
<text x="225.1" y="170.7">clearance:</text>
<text x="225.1" y="173.6">track:</text>
<text x="234.2" y="173.6">0.127mm</text>
<text x="240.5" y="170.7">0.127mm</text>
<text x="178.5" y="176.5">Thickness:</text>
<text x="193.8" y="176.5">1.6mm</text>
<text x="219.1" y="176.5">Min</text>
<text x="219.1" y="179.4">Min</text>
<text x="225.1" y="176.5">hole:</text>
<text x="225.1" y="179.4">annular</text>
<text x="233.2" y="176.5">0.3mm</text>
<text x="236.8" y="179.4">ring:</text>
<text x="244.3" y="179.4">0.15mm</text>
</g>
<g font-size="2.1" fill="#840000">
<text x="178" y="184">Sheet:</text>
<text x="178" y="181.2">Eugene</text>
<text x="187.7" y="181.2">Lozovoy</text>
<text x="178" y="186.7">File:</text>
<text x="184.1" y="186.7">pc104_isa_adapter.kicad_pcb</text>
<text x="178" y="196.9">${KICAD_VERSION}</text>
<text x="178" y="194.1">Size:</text>
<text x="184.7" y="194.1">A4</text>
<text x="200" y="194.1">Date:</text>
<text x="207" y="194.1">2022-09-11</text>
<text x="263" y="194.3">Rev:</text>
<text x="263" y="196.9">Id:</text>
<text x="267.1" y="196.9">1/1</text>
<text x="269.4" y="194.3">A</text>
</g>
<g font-size="1.8" fill="#840000">
<text x="35" y="11.9">1</text>
<text x="85" y="11.9">2</text>
<text x="135" y="11.9">3</text>
<text x="185" y="11.9">4</text>
<text x="235" y="11.9">5</text>
<text x="285" y="11.9">6</text>
<text x="10.3" y="35.9">A</text>
<text x="285.4" y="35.9">A</text>
<text x="10.3" y="85.9">B</text>
<text x="285.3" y="85.9">B</text>
<text x="10.3" y="135.9">C</text>
<text x="285.3" y="135.9">C</text>
<text x="10.3" y="185.9">D</text>
<text x="285.3" y="185.9">D</text>
<text x="35" y="199.9">1</text>
<text x="85" y="199.9">2</text>
<text x="135" y="199.9">3</text>
<text x="185" y="199.9">4</text>
<text x="235" y="199.9">5</text>
<text x="285" y="199.9">6</text>
</g>
<g font-size="1.4">
<text x="144" y="78.4">142.4400</text>
<text x="152.1" y="78.4">mm</text>
<text x="134.3" y="97.9">H1</text>
<text x="214.4" y="97.9">H2</text>
<text x="71.7" y="106.3" transform="rotate(-90 71.7 106.3)">mm</text>
<text x="71.7" y="113.5" transform="rotate(-90 71.7 113.5)">47.8650</text>
</g>
</svg>
